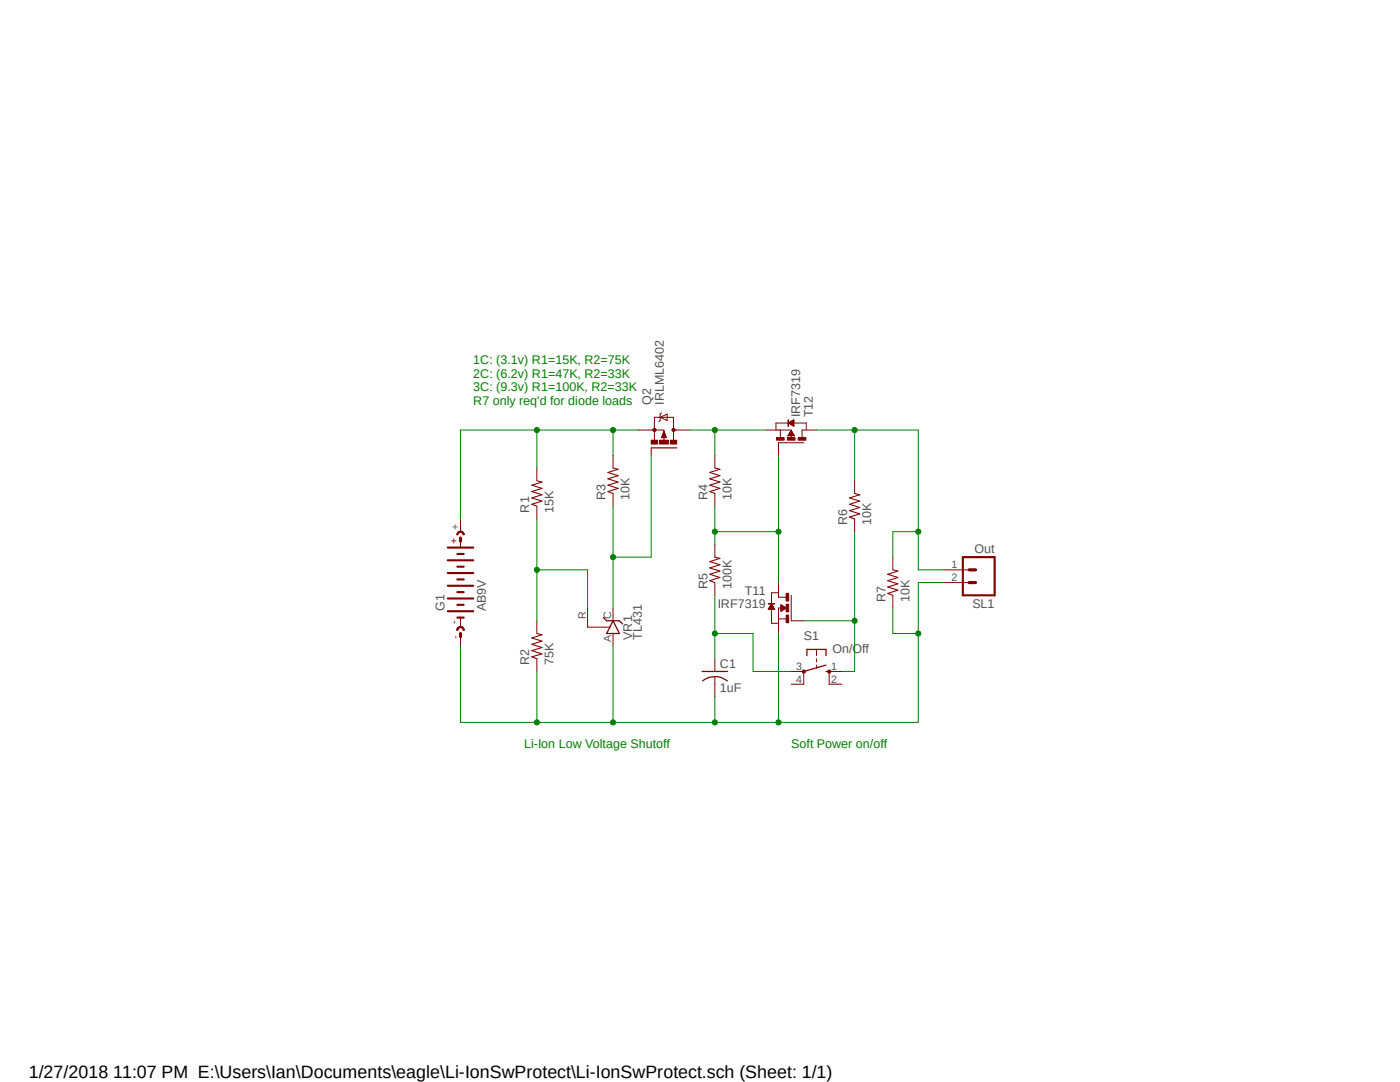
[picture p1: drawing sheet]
<svg xmlns="http://www.w3.org/2000/svg" width="279mm" height="216mm" viewBox="0 0 279 216" stroke-linecap="round" stroke-linejoin="round" font-family="sans-serif">
<path d="M86.1 66.9l113 83M199.1 66.9l-113 83" fill="none" stroke="#fff" stroke-width=".2"/>
<path d="M107.1 95.9l1.1 .3-2.1 .6 2.1 .7-2.1 .6 2.1 .6-2.1 .7 2.1 .6-2.1 .6 1 .4M122.3 93.4l1.1 .2-2.1 .7 2.1 .6-2.1 .6 2.1 .7-2.1 .6 2.1 .7-2.1 .6 1 .4M142.7 93.4l1 .2-2.1 .7 2.1 .6-2.1 .6 2.1 .7-2.1 .6 2.1 .7-2.1 .6 1.1 .4M170.6 98.5l1 .2-2.1 .7 2.1 .6-2.1 .6 2.1 .7-2.1 .6 2.1 .6-2.1 .7 1.1 .3M142.7 111.2l1 .2-2.1 .7 2.1 .6-2.1 .6 2.1 .7-2.1 .6 2.1 .6-2.1 .7 1.1 .3M107.1 126.4l1.1 .3-2.1 .6 2.1 .6-2.1 .7 2.1 .6-2.1 .6 2.1 .7-2.1 .6 1 .3" fill="none" stroke="#800000" stroke-width=".21"/>
<g fill="none" stroke="#800000" stroke-width=".2">
<path d="M107.1 93.4v2.5M122.3 90.9v2.5M122.3 98.5v2.5M130 89.4v1.5M130 85.8h2.5v.3M131.7 83.3l1.4-.7v1.3zM132 82.4l-.3 .2v1.3l-.2 .3M132.5 87.2v.9M132.5 86.1l.5 1.2h-1zM134.4 87.8v-4.5h-3.8v4.5M134.4 85.8h.6M142.7 90.9v2.5"/>
<path d="M142.7 98.5v2.5M170.6 95.9v2.6M107.1 101v2.5M142.7 108.6v2.6M142.7 116.2v2.6M170.6 103.5v2.6M107.1 123.9v2.5M107.1 131.4v2.6M142.7 131.4v2.6M142.7 135v4.1"/>
</g>
<path d="M130 89.4h5M140.1 134h5.1M140.2 135.8a4 4 0 0 1 5 0" fill="none" stroke="#800000" stroke-width=".25"/>
<path d="M132.5 87v.2h.3l-.3-.9-.3 .9" fill="none" stroke="#800000" stroke-width=".34"/>
<path d="M130.4 85.6h.5v.4h-.5l-.1-.2z" fill-rule="evenodd" fill="#800000"/>
<path d="M130.4 85.6h.5v.4h-.5l-.1-.2z" fill="none" stroke="#800000" stroke-width=".2"/>
<path d="M134.2 85.6h.5v.4h-.5l-.1-.2z" fill-rule="evenodd" fill="#800000"/>
<path d="M134.2 85.6h.5v.4h-.5l-.1-.2z" fill="none" stroke="#800000" stroke-width=".2"/>
<path d="M130 87.8h1.2v.8h-1.2z" fill-rule="evenodd" fill="#800000"/>
<path d="M130 87.8h1.2v.8h-1.2z" fill="none" stroke="#800000" stroke-width=".2"/>
<path d="M133.8 87.8h1.2v.8h-1.2z" fill-rule="evenodd" fill="#800000"/>
<path d="M133.8 87.8h1.2v.8h-1.2z" fill="none" stroke="#800000" stroke-width=".2"/>
<path d="M131.6 87.8h1.8v.8h-1.8z" fill-rule="evenodd" fill="#800000"/>
<path d="M127.4 85.8h2.6M131.6 87.8h1.8v.8h-1.8zM135 85.8h2.6M91.9 108v1.3M91.9 123.2v1.9" fill="none" stroke="#800000" stroke-width=".2"/>
<path d="M89.4 109.3h5M89.4 119.4h5M89.4 116.9h5M89.4 114.3h5M89.4 111.8h5M91.3 118.2h1.2M91.3 115.6h1.2M91.3 113.1h1.2M91.3 110.5h1.2M89.4 122h5M91.3 123.2h1.2M91.3 120.7h1.2" fill="none" stroke="#800000" stroke-width=".42"/>
<path d="M91.3 106.3a.76 .76 0 0 1 .8-.3 .76 .76 0 0 1 .6 .7h-.3a.51 .51 0 0 0-.5-.5 .51 .51 0 0 0-.5 .5h-.3z" fill-rule="evenodd" fill="#800000"/>
<path d="M91.3 106.3a.76 .76 0 0 1 .8-.3 .76 .76 0 0 1 .6 .7h-.3a.51 .51 0 0 0-.5-.5 .51 .51 0 0 0-.5 .5h-.3z" fill="none" stroke="#800000" stroke-width=".2"/>
<path d="M91.3 125.3a.77 .77 0 0 1 .8-.3 .77 .77 0 0 1 .6 .8h-.3a.51 .51 0 0 0-.5-.6 .51 .51 0 0 0-.5 .6h-.3z" fill-rule="evenodd" fill="#800000"/>
<path d="M155.4 85.8h2.5v1.7M155.4 88.3h5M155.7 85.8v1.5M157.4 84.4h-2.5v1.4M158.3 84.4h2.6v1.4M160.4 85.8h-.3v1.5M91.9 103.5v2.6M91.3 125.3a.77 .77 0 0 1 .8-.3 .77 .77 0 0 1 .6 .8h-.3a.51 .51 0 0 0-.5-.6 .51 .51 0 0 0-.5 .6h-.3zM91.9 126.4v2.5M117.3 121.3v3.8h4.4M122.3 121.3v2.6M122.3 126.4v2.5" fill="none" stroke="#800000" stroke-width=".2"/>
<path d="M91.9 107.4v.6M91.9 126.4v.6" fill="none" stroke="#800000" stroke-width=".64"/>
<path d="M120.4 123.2l.7 .7h2.5l.6 .6M122.3 123.9l1.3 2.5h-2.5z" fill="none" stroke="#800000" stroke-width=".25"/>
<path d="M159.3 87.3h1.5v.5h-1.5z" fill-rule="evenodd" fill="#800000"/>
<path d="M159.3 87.3h1.5v.5h-1.5z" fill="none" stroke="#800000" stroke-width=".2"/>
<path d="M157.1 87.3h1.6v.5h-1.6z" fill-rule="evenodd" fill="#800000"/>
<path d="M157.1 87.3h1.6v.5h-1.6z" fill="none" stroke="#800000" stroke-width=".2"/>
<path d="M155 87.3h1.5v.5h-1.5z" fill-rule="evenodd" fill="#800000"/>
<path d="M155 87.3h1.5v.5h-1.5z" fill="none" stroke="#800000" stroke-width=".2"/>
<path d="M157.3 83.8l.1 1.2z" fill-rule="evenodd" fill="#800000"/>
<g fill="none" stroke="#800000" stroke-width=".2">
<path d="M152.8 85.8h2.6M155.4 88.3v2.6M157.3 83.8l.1 1.2zM157.3 86.9h1.2M157.3 86.8h1.2M157.4 86.7h1M157.4 84.4l1 .6M157.4 84.4l1-.6v1.2M157.4 84.4h1M157.4 86.7h.9M157.4 86.6h.9M157.5 86.6h.8"/>
<path d="M157.5 84.5h.9M157.5 86.5h.7M157.5 84.3h.9M157.6 86.4h.6M157.6 84.5h.8M157.6 84.3h.8M157.6 86.3h.5M157.6 84.6h.8M157.6 84.2h.8M157.7 86.2h.4M157.7 86.1h.3M157.7 84.6h.7"/>
<path d="M157.7 84.2h.7M157.8 86.1h.2M157.8 86.1h.1M157.8 86h.1M157.8 84.7h.6M157.8 84.1h.6M157.9 85.9h.1M157.9 85.9l.6 1.1h-1.2zM157.9 84.7h.5M157.9 84.1h.5M158 84.8h.4M158 84h.4"/>
<path d="M158.1 83.9h.3M158.2 84.9h.2M158.2 83.9h.2M158.3 85h.1M158.3 83.8h.1M158.4 85h.1M160.4 85.8h2.5M155.4 118.8v.4h1.5M155.4 118.3h-1.4v2.3M157.9 118.8v5.1M154 121.6v2.8h1.4M155.4 123.5h1.5"/>
<path d="M155.9 121.3h-.5v2.6"/>
</g>
<path d="M156.9 118.4h.5v1.5h-.5z" fill-rule="evenodd" fill="#800000"/>
<path d="M156.9 118.4h.5v1.5h-.5z" fill="none" stroke="#800000" stroke-width=".2"/>
<path d="M156.9 120.6h.5v1.5h-.5z" fill-rule="evenodd" fill="#800000"/>
<path d="M156.9 120.6h.5v1.5h-.5z" fill="none" stroke="#800000" stroke-width=".2"/>
<path d="M156.9 122.7h.5v1.5h-.5z" fill-rule="evenodd" fill="#800000"/>
<path d="M156.9 122.7h.5v1.5h-.5z" fill="none" stroke="#800000" stroke-width=".2"/>
<path d="M153.3 120.4l1.3 .1z" fill-rule="evenodd" fill="#800000"/>
<g fill="none" stroke="#800000" stroke-width=".2">
<path d="M155.4 116.2v2.6M178.2 111.2v2.5M178.2 118.8v2.5M188.3 113.7h5.1M188.3 116.2h5.1M153.3 120.4l1.3 .1zM153.3 121.5h1.3M153.4 121.5h1.1M153.4 121.4h1.1M153.5 121.3h.9M153.5 121.2h.8M153.6 121.1l.7 .1"/>
<path d="M153.6 121.1h.7M153.7 121h.5M153.7 120.9h.5M153.8 120.9h.3M153.8 120.8h.3M153.8 120.7h.3M153.9 120.6h.1M154 120.6l.6 1h-1.3zM155.4 123.9v2.5M155.9 120.7l1 .6M155.9 120.7v1.3M155.9 121.9h.1"/>
<path d="M155.9 121.8h.1M155.9 121.8h.2M155.9 121.6h.5M155.9 121.6h.6M155.9 121.5h.6M155.9 121.5h.7M155.9 121.3h1M155.9 121.3h.9M155.9 121.2h.8M155.9 121.1l.7 .1M155.9 121.1h.6M155.9 121h.5"/>
<path d="M155.9 120.9h.4M155.9 120.9h.3M155.9 120.8l.2 .1M155.9 120.8h.1M155.9 120.7h.1M156.3 121.7h-.4M156.8 121.4h-.9M156.9 121.3l-1 .7M157.9 123.9h2.5M160.4 134v2.5M162.9 129.6v1.2M162.9 131.4v.7"/>
<path d="M162.9 132.7v.6M165.5 134v2.5"/>
</g>
<path d="M192.2 111.2h6.3v7.6h-6.3z" fill="none" stroke="#800000" stroke-width=".42"/>
<path d="M193.4 116.2h1.3M193.4 113.7h1.3" fill="none" stroke="#800000" stroke-width=".64"/>
<path d="M178.2 113.7l1 .3-2 .6 2 .6-2 .7 2 .6-2 .6 2 .7-2 .6 1 .4" fill="none" stroke="#800000" stroke-width=".21"/>
<path d="M161 130.8v-1.2h3.8v1.2M164.8 134h.7M164.8 132.7l-4.4 1.3" fill="none" stroke="#800000" stroke-width=".25"/>
<path d="M160.2 133.8h.5v.4h-.5z" fill-rule="evenodd" fill="#800000"/>
<path d="M160.2 133.8h.5v.4h-.5z" fill="none" stroke="#800000" stroke-width=".2"/>
<path d="M165.3 133.8h.4v.4h-.4z" fill-rule="evenodd" fill="#800000"/>
<path d="M157.9 134h2.5M157.9 136.5h2.5M165.3 133.8h.4v.4h-.4zM165.5 134h2.5M165.5 136.5h2.5" fill="none" stroke="#800000" stroke-width=".2"/>
<path d="M107.1 85.8v7.6M127.4 85.8h-35.5v17.7" fill="none" stroke="#008000" stroke-width=".2"/>
<circle cx="107.1" cy="85.8" r=".51" fill="#008000"/>
<g fill="none" stroke="#008000" stroke-width=".2">
<path d="M122.3 85.8v5.1"/>
<circle cx="107.1" cy="85.8" r=".51"/>
</g>
<circle cx="122.3" cy="85.8" r=".51" fill="#008000"/>
<g fill="none" stroke="#008000" stroke-width=".2">
<path d="M107.1 103.5v20.4M107.1 113.7h10.2v7.6"/>
<circle cx="122.3" cy="85.8" r=".51"/>
</g>
<circle cx="107.1" cy="113.7" r=".51" fill="#008000"/>
<g fill="none" stroke="#008000" stroke-width=".2">
<path d="M91.9 128.9v15.2h50.8v-5M107.1 134v10.1"/>
<circle cx="107.1" cy="113.7" r=".51"/>
</g>
<circle cx="107.1" cy="144.1" r=".51" fill="#008000"/>
<g fill="none" stroke="#008000" stroke-width=".2">
<path d="M122.3 128.9v15.2"/>
<circle cx="107.1" cy="144.1" r=".51"/>
</g>
<circle cx="122.3" cy="144.1" r=".51" fill="#008000"/>
<g fill="none" stroke="#008000" stroke-width=".2">
<path d="M155.4 126.4v17.7h-12.7"/>
<circle cx="122.3" cy="144.1" r=".51"/>
</g>
<circle cx="142.7" cy="144.1" r=".51" fill="#008000"/>
<g fill="none" stroke="#008000" stroke-width=".2">
<path d="M188.3 116.2h-5v27.9h-27.9"/>
<circle cx="142.7" cy="144.1" r=".51"/>
</g>
<circle cx="155.4" cy="144.1" r=".51" fill="#008000"/>
<g fill="none" stroke="#008000" stroke-width=".2">
<path d="M178.2 121.3v5.1h5.1"/>
<circle cx="155.4" cy="144.1" r=".51"/>
</g>
<circle cx="183.3" cy="126.4" r=".51" fill="#008000"/>
<g fill="none" stroke="#008000" stroke-width=".2">
<path d="M137.6 85.8h15.2M142.7 85.8v5.1"/>
<circle cx="183.3" cy="126.4" r=".51"/>
</g>
<circle cx="142.7" cy="85.8" r=".51" fill="#008000"/>
<g fill="none" stroke="#008000" stroke-width=".2">
<path d="M155.4 90.9v25.3M142.7 101v7.6M142.7 106.1h12.7"/>
<circle cx="142.7" cy="85.8" r=".51"/>
</g>
<circle cx="142.7" cy="106.1" r=".51" fill="#008000"/>
<circle cx="142.7" cy="106.1" r=".51" fill="none" stroke="#008000" stroke-width=".2"/>
<circle cx="155.4" cy="106.1" r=".51" fill="#008000"/>
<g fill="none" stroke="#008000" stroke-width=".2">
<path d="M142.7 118.8v12.6M142.7 126.4h7.6v7.6"/>
<circle cx="155.4" cy="106.1" r=".51"/>
</g>
<circle cx="142.7" cy="126.4" r=".51" fill="#008000"/>
<g fill="none" stroke="#008000" stroke-width=".2">
<path d="M130 90.9v20.3h-7.7M122.3 101v20.3M150.3 134h7.6"/>
<circle cx="142.7" cy="126.4" r=".51"/>
</g>
<circle cx="122.3" cy="111.2" r=".51" fill="#008000"/>
<g fill="none" stroke="#008000" stroke-width=".2">
<path d="M170.6 106.1v17.8h-10.2"/>
<circle cx="122.3" cy="111.2" r=".51"/>
</g>
<circle cx="170.6" cy="123.9" r=".51" fill="#008000"/>
<g fill="none" stroke="#008000" stroke-width=".2">
<path d="M162.9 85.8h20.4M170.6 85.8v10.1M170.6 123.9v10.1h-2.6"/>
<circle cx="170.6" cy="123.9" r=".51"/>
</g>
<circle cx="170.6" cy="85.8" r=".51" fill="#008000"/>
<g fill="none" stroke="#008000" stroke-width=".2">
<path d="M183.3 85.8v27.9h5M183.3 106.1h-5.1v5.1"/>
<circle cx="170.6" cy="85.8" r=".51"/>
</g>
<circle cx="183.3" cy="106.1" r=".51" fill="#008000"/>
<circle cx="183.3" cy="106.1" r=".51" fill="none" stroke="#008000" stroke-width=".2"/>
<text font-size="3.6" x="5.8" y="215.1">1/27/2018 11:07 PM E:\Users\Ian\Documents\eagle\Li-IonSwProtect\Li-IonSwProtect.sch (Sheet: 1/1)</text>
<g font-size="2.5" fill="#008000">
<text x="94.4" y="72.7">1C: (3.1v) R1=15K, R2=75K</text>
<text x="94.4" y="75.4">2C: (6.2v) R1=47K, R2=33K</text>
<text x="94.4" y="78.1">3C: (9.3v) R1=100K, R2=33K</text>
<text x="94.4" y="80.7">R7 only req'd for diode loads</text>
<text x="104.6" y="149.2">Li-Ion Low Voltage Shutoff</text>
<text x="157.9" y="149.2">Soft Power on/off</text>
</g>
<g font-size="2.5" fill="#505050">
<text x="130" y="80.7" transform="rotate(-90 130 80.7)">Q2</text>
<text x="132.5" y="80.7" transform="rotate(-90 132.5 80.7)">IRLML6402</text>
<text x="159.7" y="83.3" transform="rotate(-90 159.7 83.3)">IRF7319</text>
<text x="162.2" y="83.3" transform="rotate(-90 162.2 83.3)">T12</text>
<text x="120.9" y="99.7" transform="rotate(-90 120.9 99.7)">R3</text>
<text x="125.6" y="99.7" transform="rotate(-90 125.6 99.7)">10K</text>
<text x="141.2" y="99.7" transform="rotate(-90 141.2 99.7)">R4</text>
<text x="146" y="99.7" transform="rotate(-90 146 99.7)">10K</text>
<text x="105.6" y="102.3" transform="rotate(-90 105.6 102.3)">R1</text>
<text x="110.4" y="102.3" transform="rotate(-90 110.4 102.3)">15K</text>
<text x="169.1" y="104.8" transform="rotate(-90 169.1 104.8)">R6</text>
<text x="173.9" y="104.8" transform="rotate(-90 173.9 104.8)">10K</text>
<text x="194.5" y="110.4">Out</text>
<text x="141.2" y="117.5" transform="rotate(-90 141.2 117.5)">R5</text>
<text x="146" y="117.5" transform="rotate(-90 146 117.5)">100K</text>
<text x="148.7" y="118.8">T11</text>
<text x="88.7" y="122" transform="rotate(-90 88.7 122)">G1</text>
<text x="97" y="122" transform="rotate(-90 97 122)">AB9V</text>
<text x="143.3" y="121.3">IRF7319</text>
<text x="176.7" y="120.1" transform="rotate(-90 176.7 120.1)">R7</text>
<text x="181.5" y="120.1" transform="rotate(-90 181.5 120.1)">10K</text>
<text x="194.1" y="121.3">SL1</text>
<text x="126.2" y="127.7" transform="rotate(-90 126.2 127.7)">VR1</text>
<text x="128.1" y="127.7" transform="rotate(-90 128.1 127.7)">TL431</text>
<text x="160.4" y="127.7">S1</text>
<text x="166.1" y="130.2">On/Off</text>
<text x="105.6" y="132.7" transform="rotate(-90 105.6 132.7)">R2</text>
<text x="110.4" y="132.7" transform="rotate(-90 110.4 132.7)">75K</text>
<text x="143.7" y="133.4">C1</text>
<text x="143.7" y="138.2">1uF</text>
</g>
<g font-size="2.1" fill="#505050">
<text x="91.6" y="105.7" transform="rotate(-90 91.6 105.7)">+</text>
<text x="189.9" y="113.4">1</text>
<text x="189.9" y="115.9">2</text>
<text x="116.9" y="123.5" transform="rotate(-90 116.9 123.5)">R</text>
<text x="122" y="123.5" transform="rotate(-90 122 123.5)">C</text>
<text x="91.6" y="127.5" transform="rotate(-90 91.6 127.5)">-</text>
<text x="122" y="128.1" transform="rotate(-90 122 128.1)">A</text>
<text x="158.9" y="133.6">3</text>
<text x="158.9" y="136.2">4</text>
<text x="165.9" y="136.2">2</text>
<text x="165.9" y="133.6">1</text>
</g>
<g font-size="2.1" fill="#800000">
<text x="91.3" y="108.6" transform="rotate(-90 91.3 108.6)">+</text>
<text x="91.3" y="124.5" transform="rotate(-90 91.3 124.5)">-</text>
</g>
</svg>
